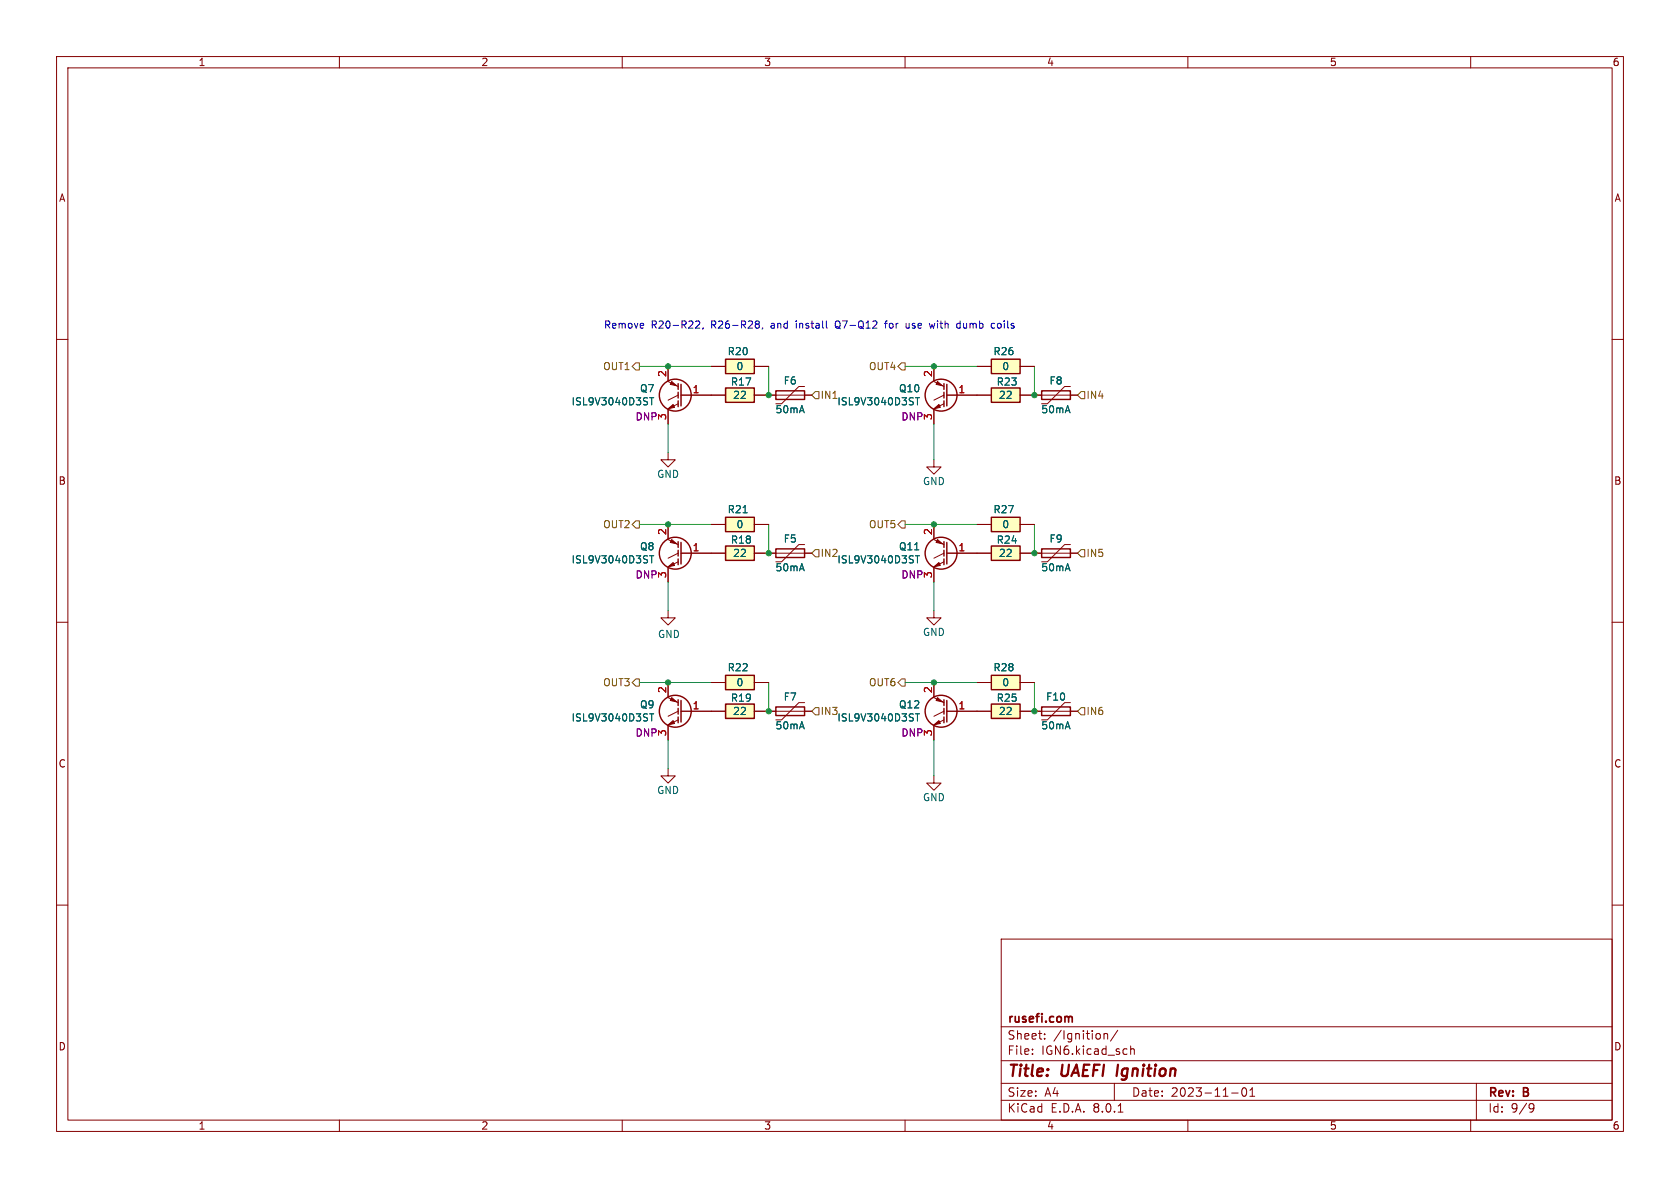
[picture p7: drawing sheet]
<svg xmlns="http://www.w3.org/2000/svg" width="297mm" height="210mm" viewBox="0 0 297 210" stroke-linecap="round" stroke-linejoin="round" font-family="sans-serif">
<g fill="none" stroke="#840000" stroke-width=".18">
<path d="M10 10h277v190h-277zM12 12h273v186h-273zM60 10v2M110 10v2M160 10v2M210 10v2M260 10v2M10 60h2M285 60h2M10 110h2M285 110h2M10 160h2"/>
<path d="M285 160h2M177 166h108v32h-108zM60 198v2M110 198v2M160 198v2M177 194.5h108M177 191.5h108M177 187.5h108M177 181.5h108M182.5 186.3v.1M182.5 185.5v.1M184.7 183.6v.1"/>
<path d="M184.7 182.8v.1M195.2 182.7v1M195.2 182.8l.2-.1 .3 .1 .1 .9M197 191.5v3M197.6 182.1l-1.3 2M197.7 196.6h.8M199.9 184.9v1.5M199.9 185.5l.2-.1 .4 .1v.9M210 198v2M217.7 193.2h1.2M219.7 192.4l.2-.1a.81 .81 0 0 1 .6 .6 .81 .81 0 0 1-.3 .8l-.2 .1a.81 .81 0 0 1-.3-1.4zM221 193.8h.8"/>
<path d="M221 192.7l.4-.4v1.5M260 198v2M261 191.5v6.5M270.6 195.1l.5 .1a.99 .99 0 0 1-.4 1.4h-.2M271.2 195.7l-.3 .3h-.3"/>
</g>
<path d="M197.6 188.2l-.2 2" fill="none" stroke="#840000" stroke-width=".4"/>
<path d="M189.1 179.7l.4 .1 .1 .1v.8" fill="none" stroke="#840000" stroke-width=".3"/>
<path d="M175.3 119.4h5v2.5h-5z" fill="#ffffc2"/>
<path d="M175.3 119.4h5v2.5h-5z" fill="none" stroke="#840000" stroke-width=".25"/>
<path d="M118.1 108v1.2h1.3l-1.3 1.3-1.3-1.3h1.3M172.7 120.7h2.6M180.3 120.7h2.6" fill="none" stroke="#840000" stroke-width=".18"/>
<path d="M128.3 96.5h5v2.6h-5z" fill="#ffffc2"/>
<g fill="none" stroke="#840000" stroke-width=".25">
<path d="M119.9 95.8v1M119.9 97.3v1M119.9 98.8v1M120.4 95.9v3.8M128.3 96.5h5v2.6h-5z"/>
<circle cx="119.4" cy="97.8" r="2.82"/>
</g>
<path d="M118.1 95.4l1.8 .9M118.1 92.7v2.6M119.9 99.3l-1.8 .9M119.9 97.8l-1.8 .9M120.4 97.8h7.9M133.3 97.8h2.6M118.1 100.3v2.6" fill="none" stroke="#840000" stroke-width=".18"/>
<g fill="#840000" stroke="#840000" stroke-width=".18">
<path d="M118.1 100.2l.9-.8 .3 .5z"/>
<path d="M118.7 95.4l.9 .7-1.1-.2z"/>
</g>
<path d="M114.8 98.2h.8M115.2 98.2v1.3" fill="none" stroke="#006464" stroke-width=".18"/>
<path d="M128.3 124.5h5v2.5h-5z" fill="#ffffc2"/>
<path d="M137.2 97h5v1.6h-5zM128.3 124.5h5v2.5h-5z" fill="none" stroke="#840000" stroke-width=".25"/>
<path d="M135.9 97.8h7.6M142.2 96.3h-1l-3 3h-1M125.7 125.7h2.6M133.3 125.7h2.6" fill="none" stroke="#840000" stroke-width=".18"/>
<path d="M128.3 119.4h5v2.5h-5z" fill="#ffffc2"/>
<g fill="none" stroke="#840000" stroke-width=".25">
<path d="M137.2 69.1h5v1.5h-5zM128.3 119.4h5v2.5h-5zM119.9 123.7v1M119.9 125.2v1M119.9 126.7v1.1M120.4 123.8v3.8M137.2 125h5v1.5h-5zM166.9 123.7v1M166.9 125.2v1M166.9 126.7v1.1M167.4 123.8v3.8M184.1 125h5.1v1.5h-5.1z"/>
<circle cx="119.4" cy="125.7" r="2.82"/>
<circle cx="166.4" cy="125.7" r="2.82"/>
</g>
<g fill="none" stroke="#840000" stroke-width=".18">
<path d="M135.9 69.9h7.6M142.2 68.3h-1l-3 3.1h-1M118.1 135.9v1.3h1.3l-1.3 1.2-1.3-1.2h1.3M118.1 123.3l1.8 .9M118.1 120.7v2.5M118.1 128.3v2.5M119.9 127.3l-1.8 .8M119.9 125.7l-1.8 .9M120.4 125.7h5.3M125.7 120.7h2.6M133.3 120.7h2.6M135.9 125.7h7.6"/>
<path d="M142.2 124.2h-1l-3 3.1h-1M165.1 137.2v1.2h1.3l-1.3 1.3-1.3-1.3h1.3M165.1 123.3l1.8 .9M165.1 120.7v2.5M165.1 128.3v2.5M166.9 127.3l-1.8 .8M166.9 125.7l-1.8 .9M167.4 125.7h5.3M182.9 125.7h7.6M189.2 124.2h-1l-3 3.1h-1.1"/>
</g>
<g fill="#840000" stroke="#840000" stroke-width=".18">
<path d="M118.1 128.1l.9-.7 .3 .5z"/>
<path d="M118.7 123.3l.9 .8-1.1-.3z"/>
<path d="M165.1 128.1l.9-.7 .2 .5z"/>
<path d="M165.7 123.3l.9 .8-1.1-.3z"/>
</g>
<path d="M114.8 126.2h.8M115.2 126.2v1.3M161.8 126.2h.8M162.2 126.2v1.3" fill="none" stroke="#006464" stroke-width=".18"/>
<path d="M175.3 124.5h5v2.5h-5z" fill="#ffffc2"/>
<path d="M175.3 124.5h5v2.5h-5z" fill="none" stroke="#840000" stroke-width=".25"/>
<path d="M172.7 125.7h2.6M180.3 125.7h2.6" fill="none" stroke="#840000" stroke-width=".18"/>
<path d="M128.3 68.6h5v2.5h-5z" fill="#ffffc2"/>
<g fill="none" stroke="#840000" stroke-width=".25">
<path d="M128.3 68.6h5v2.5h-5zM166.9 67.8v1M166.9 69.3v1.1M166.9 70.9v1M167.4 67.9v3.9M184.1 69.1h5.1v1.5h-5.1z"/>
<circle cx="166.4" cy="69.8" r="2.82"/>
</g>
<path d="M125.7 69.9h2.6M133.3 69.9h2.6M165.1 67.4l1.8 .9M165.1 64.8v2.5M165.1 72.4v2.5M166.9 71.4l-1.8 .9M166.9 69.9l-1.8 .8M167.4 69.9h5.3M182.9 69.9h7.6M189.2 68.3h-1l-3 3.1h-1.1" fill="none" stroke="#840000" stroke-width=".18"/>
<g fill="#840000" stroke="#840000" stroke-width=".18">
<path d="M165.1 72.3l.9-.8 .2 .5z"/>
<path d="M165.7 67.4l.9 .8-1.1-.3z"/>
</g>
<path d="M161.8 70.3h.8M162.2 70.3v1.3" fill="none" stroke="#006464" stroke-width=".18"/>
<path d="M175.3 68.6h5v2.5h-5z" fill="#ffffc2"/>
<path d="M175.3 68.6h5v2.5h-5z" fill="none" stroke="#840000" stroke-width=".25"/>
<path d="M172.7 69.9h2.6M180.3 69.9h2.6" fill="none" stroke="#840000" stroke-width=".18"/>
<path d="M128.3 91.4h5v2.6h-5z" fill="#ffffc2"/>
<g fill="none" stroke="#840000" stroke-width=".25">
<path d="M128.3 91.4h5v2.6h-5zM166.9 95.8v1M166.9 97.3v1M166.9 98.8v1M167.4 95.9v3.8"/>
<circle cx="166.4" cy="97.8" r="2.82"/>
</g>
<path d="M125.7 92.7h2.6M133.3 92.7h2.6M165.1 81.3v1.3h1.3l-1.3 1.2-1.3-1.2h1.3M165.1 95.4l1.8 .9M165.1 92.7v2.6M166.9 99.3l-1.8 .9M166.9 97.8l-1.8 .9M167.4 97.8h5.3M165.1 108v1.2h1.3l-1.3 1.3-1.3-1.3h1.3M165.1 100.3v2.6" fill="none" stroke="#840000" stroke-width=".18"/>
<path d="M131.4 90.6h.7M161.8 98.2h.8M162.2 98.2v1.3" fill="none" stroke="#006464" stroke-width=".18"/>
<g fill="#840000" stroke="#840000" stroke-width=".18">
<path d="M165.1 100.2l.9-.8 .2 .5z"/>
<path d="M165.7 95.4l.9 .7-1.1-.2z"/>
</g>
<path d="M175.3 63.5h5v2.5h-5z" fill="#ffffc2"/>
<path d="M175.3 63.5h5v2.5h-5z" fill="none" stroke="#840000" stroke-width=".25"/>
<path d="M172.7 64.8h2.6M180.3 64.8h2.6" fill="none" stroke="#840000" stroke-width=".18"/>
<path d="M128.3 63.5h5v2.5h-5z" fill="#ffffc2"/>
<path d="M128.3 63.5h5v2.5h-5z" fill="none" stroke="#840000" stroke-width=".25"/>
<path d="M125.7 64.8h2.6M133.3 64.8h2.6" fill="none" stroke="#840000" stroke-width=".18"/>
<path d="M175.3 96.5h5v2.6h-5z" fill="#ffffc2"/>
<path d="M175.3 96.5h5v2.6h-5zM184.1 97h5.1v1.6h-5.1z" fill="none" stroke="#840000" stroke-width=".25"/>
<path d="M172.7 97.8h2.6M180.3 97.8h10.2M189.2 96.3h-1l-3 3h-1.1" fill="none" stroke="#840000" stroke-width=".18"/>
<path d="M175.3 91.4h5v2.6h-5z" fill="#ffffc2"/>
<g fill="none" stroke="#840000" stroke-width=".25">
<path d="M119.9 67.8v1M119.9 69.3v1.1M119.9 70.9v1M120.4 67.9v3.9M175.3 91.4h5v2.6h-5z"/>
<circle cx="119.4" cy="69.8" r="2.82"/>
</g>
<g fill="none" stroke="#840000" stroke-width=".18">
<path d="M118.1 67.4l1.8 .9M118.1 64.8v2.5M118.1 72.4v2.5M119.9 71.4l-1.8 .9M119.9 69.9l-1.8 .8M120.4 69.9h7.9M125.7 64.8h2.6M133.3 69.9h3.9M133.3 64.8h2.6M142.2 69.9h1.3M165.1 64.8v2.5M165.1 72.4v2.5"/>
<path d="M167.4 69.9h7.9M172.7 64.8h2.6M180.3 69.9h3.8M180.3 64.8h2.6M189.2 69.9h1.3M118.1 80v1.3h1.3l-1.3 1.3-1.3-1.3h1.3M118.1 92.7v2.6M120.4 97.8h7.9M125.7 92.7h2.6M133.3 92.7h2.6M133.3 97.8h3.9M142.2 97.8h1.3"/>
<path d="M165.1 92.7v2.6M167.4 97.8h7.9M172.7 92.7h2.6M180.3 92.7h2.6M180.3 97.8h3.8M189.2 97.8h1.3M118.1 100.3v2.6M165.1 100.3v2.6M118.1 120.7v2.5M118.1 128.3v2.5M120.4 125.7h7.9M125.7 120.7h2.6"/>
<path d="M133.3 125.7h3.9M133.3 120.7h2.6M142.2 125.7h1.3M165.1 120.7v2.5M165.1 128.3v2.5M167.4 125.7h7.9M172.7 120.7h2.6M180.3 125.7h3.8M180.3 120.7h2.6M189.2 125.7h1.3"/>
</g>
<g fill="#840000" stroke="#840000" stroke-width=".18">
<path d="M118.1 72.3l.9-.8 .3 .5z"/>
<path d="M118.7 67.4l.9 .8-1.1-.3z"/>
</g>
<g fill="none" stroke="#006464" stroke-width=".18">
<path d="M114.8 70.3h.8M115.2 70.3v1.3M161.8 70.3h.8M162.2 70.3v1.3M114.8 98.2h.8M115.2 98.2v1.3M131.4 90.6h.7M161.8 98.2h.8M162.2 98.2v1.3M114.8 126.2h.8M115.2 126.2v1.3M161.8 126.2h.8"/>
<path d="M162.2 126.2v1.3"/>
</g>
<path d="M111.8 64.8l.6-.7h.6v1.3h-.6zM144.1 69.2h.7v1.3h-.7l-.6-.6zM159.4 64.1h.6v1.3h-.6l-.7-.6zM191.1 69.2h.7v1.3h-.7l-.6-.6zM112.4 92.1h.6v1.2h-.6l-.6-.6zM144.1 97.2h.7v1.2h-.7l-.6-.6zM159.4 92.1h.6v1.2h-.6l-.7-.6zM191.1 97.2h.7v1.2h-.7l-.6-.6zM112.4 120h.6v1.3h-.6l-.6-.6zM144.1 125.1h.7v1.3h-.7l-.6-.7zM159.4 120h.6v1.3h-.6l-.7-.6zM191.1 125.1h.7v1.3h-.7l-.6-.7z" fill="none" stroke="#725600" stroke-width=".18"/>
<g fill="none" stroke="#0000c2" stroke-width=".18">
<path d="M123 56.8l.5-.1 .2 .4-.8 .9h.8M124.3 57.9l-.1 .3M133.8 56.7h.2l.2 .3-.2 .3M133.8 57.3h.2M134 57.3l.2 .2v.3l-.2 .2h-.2M134.8 57.9l-.1 .3M146.1 57.9l.2 .1M147.8 56.8a.9 .9 0 0 0 0 1.1M156.4 57.2h.5M156.9 56.7l-.3 .2v1.1M160.2 57.2v.7l.3 .1 .2-.1M165.3 57.2l-.3 .8-.2-.6-.3 .6"/>
<path d="M169.3 57.9h.4M169.3 57.2h.4M169.7 56.7v1.3M175.5 57.2h.3M175.8 57.9l-.3 .1M176.4 57.3v.6"/>
</g>
<g fill="none" stroke="#009600" stroke-width=".18">
<path d="M113 64.8h12.7M118.1 74.9v5.1M135.9 64.8v5.1M160 64.8h12.7M165.1 74.9v6.4M182.9 64.8v5.1M113 92.7h12.7M135.9 92.7v5.1M160 92.7h12.7M182.9 92.7v5.1M118.1 102.9v5.1M165.1 102.9v5.1"/>
<path d="M113 120.7h12.7M118.1 130.8v5.1M135.9 120.7v5M160 120.7h12.7M165.1 130.8v6.4M182.9 120.7v5"/>
</g>
<g fill="#009600" stroke="#009600" stroke-width=".18">
<circle cx="118.1" cy="92.7" r=".46"/>
<circle cx="165.1" cy="64.8" r=".46"/>
<circle cx="118.1" cy="64.8" r=".46"/>
<circle cx="135.9" cy="69.9" r=".46"/>
<circle cx="165.1" cy="92.7" r=".46"/>
<circle cx="135.9" cy="97.8" r=".46"/>
<circle cx="118.1" cy="120.7" r=".46"/>
<circle cx="135.9" cy="125.7" r=".46"/>
<circle cx="182.9" cy="125.7" r=".46"/>
<circle cx="165.1" cy="120.7" r=".46"/>
<circle cx="182.9" cy="97.8" r=".46"/>
<circle cx="182.9" cy="69.9" r=".46"/>
</g>
<g font-size="2.8" fill="#840000">
<text x="178" y="190.9">Title:</text>
<text x="187.7" y="190.9">UAEFI</text>
<text x="198.3" y="190.9">Ignition</text>
</g>
<g font-size="2.1" fill="#840000">
<text x="178" y="184">Sheet:</text>
<text x="178" y="181.2">rusefi.com</text>
<text x="186.2" y="184">/Ignition/</text>
<text x="178" y="186.7">File:</text>
<text x="184.1" y="186.7">IGN6.kicad_sch</text>
<text x="178" y="196.9">KiCad</text>
<text x="178" y="194.1">Size:</text>
<text x="184.7" y="194.1">A4</text>
<text x="185.7" y="196.9">E.D.A.</text>
<text x="193.3" y="196.9">8.0.1</text>
<text x="200" y="194.1">Date:</text>
<text x="207" y="194.1">2023-11-01</text>
<text x="263" y="194.3">Rev:</text>
<text x="263" y="196.9">Id:</text>
<text x="267.1" y="196.9">9/9</text>
<text x="269.4" y="194.3">B</text>
</g>
<g font-size="1.8" fill="#840000">
<text x="35" y="11.9">1</text>
<text x="85" y="11.9">2</text>
<text x="135" y="11.9">3</text>
<text x="185" y="11.9">4</text>
<text x="235" y="11.9">5</text>
<text x="285" y="11.9">6</text>
<text x="10.3" y="35.9">A</text>
<text x="285.3" y="35.9">A</text>
<text x="10.3" y="85.9">B</text>
<text x="285.3" y="85.9">B</text>
<text x="10.3" y="135.9">C</text>
<text x="285.3" y="135.9">C</text>
<text x="10.3" y="185.9">D</text>
<text x="285.3" y="185.9">D</text>
<text x="35" y="199.9">1</text>
<text x="85" y="199.9">2</text>
<text x="135" y="199.9">3</text>
<text x="185" y="199.9">4</text>
<text x="235" y="199.9">5</text>
<text x="285" y="199.9">6</text>
</g>
<g font-size="1.8" fill="#0000c2">
<text x="106.7" y="58.2">Remove</text>
<text x="115.1" y="58.2">R20-R22,</text>
<text x="125.8" y="58.2">R26-R28,</text>
<text x="136.6" y="58.2">and</text>
<text x="141.2" y="58.2">install</text>
<text x="148.3" y="58.2">Q7-Q12</text>
<text x="157.4" y="58.2">for</text>
<text x="161.2" y="58.2">use</text>
<text x="165.6" y="58.2">with</text>
<text x="170.6" y="58.2">dumb</text>
<text x="176.9" y="58.2">coils</text>
</g>
<g font-size="1.8" fill="#725600">
<text x="106.5" y="65.6">OUT1</text>
<text x="153.5" y="65.6">OUT4</text>
<text x="145" y="70.7">IN1</text>
<text x="192" y="70.7">IN4</text>
<text x="106.5" y="93.6">OUT2</text>
<text x="153.5" y="93.6">OUT5</text>
<text x="145" y="98.7">IN2</text>
<text x="192" y="98.7">IN5</text>
<text x="106.5" y="121.5">OUT3</text>
<text x="153.5" y="121.5">OUT6</text>
<text x="145" y="126.6">IN3</text>
<text x="192" y="126.6">IN6</text>
</g>
<g font-size="1.8" fill="#006464">
<text x="128.5" y="63">R20</text>
<text x="130.1" y="65.6">0</text>
<text x="175.5" y="63">R26</text>
<text x="177.1" y="65.6">0</text>
<text x="101" y="71.9">ISL9V3040D3ST</text>
<text x="113" y="69.5">Q7</text>
<text x="129.1" y="68.4">R17</text>
<text x="129.5" y="70.7">22</text>
<text x="138.4" y="68.2">F6</text>
<text x="147.9" y="71.9">ISL9V3040D3ST</text>
<text x="158.8" y="69.5">Q10</text>
<text x="176.1" y="68.4">R23</text>
<text x="176.5" y="70.7">22</text>
<text x="185.4" y="68.2">F8</text>
<text x="137" y="73.3">50mA</text>
<text x="184" y="73.3">50mA</text>
<text x="116.1" y="84.7">GND</text>
<text x="163.1" y="86">GND</text>
<text x="128.5" y="90.9">R21</text>
<text x="130.1" y="93.6">0</text>
<text x="175.5" y="90.9">R27</text>
<text x="177.1" y="93.6">0</text>
<text x="101" y="99.8">ISL9V3040D3ST</text>
<text x="113" y="97.5">Q8</text>
<text x="129.1" y="96.3">R18</text>
<text x="129.5" y="98.7">22</text>
<text x="137" y="101.2">50mA</text>
<text x="138.4" y="96.1">F5</text>
<text x="147.9" y="99.8">ISL9V3040D3ST</text>
<text x="158.8" y="97.5">Q11</text>
<text x="176.1" y="96.3">R24</text>
<text x="176.5" y="98.7">22</text>
<text x="184" y="101.2">50mA</text>
<text x="185.4" y="96.1">F9</text>
<text x="116.2" y="113">GND</text>
<text x="163.1" y="112.6">GND</text>
<text x="128.5" y="118.9">R22</text>
<text x="175.5" y="118.9">R28</text>
<text x="113" y="125.4">Q9</text>
<text x="129.1" y="124.2">R19</text>
<text x="130.1" y="121.5">0</text>
<text x="138.4" y="124.1">F7</text>
<text x="158.8" y="125.4">Q12</text>
<text x="176.1" y="124.2">R25</text>
<text x="177.1" y="121.5">0</text>
<text x="184.8" y="124.1">F10</text>
<text x="101" y="127.7">ISL9V3040D3ST</text>
<text x="129.5" y="126.6">22</text>
<text x="137" y="129.1">50mA</text>
<text x="147.9" y="127.7">ISL9V3040D3ST</text>
<text x="176.5" y="126.6">22</text>
<text x="184" y="129.1">50mA</text>
<text x="116.1" y="140.6">GND</text>
<text x="163.1" y="141.8">GND</text>
</g>
<g font-size="1.8" fill="#a90000">
<text x="117.9" y="66.7" transform="rotate(-90 117.9 66.7)">2</text>
<text x="122.4" y="69.6">1</text>
<text x="164.8" y="66.7" transform="rotate(-90 164.8 66.7)">2</text>
<text x="169.3" y="69.6">1</text>
<text x="117.9" y="74.4" transform="rotate(-90 117.9 74.4)">3</text>
<text x="164.8" y="74.4" transform="rotate(-90 164.8 74.4)">3</text>
<text x="117.9" y="94.7" transform="rotate(-90 117.9 94.7)">2</text>
<text x="164.8" y="94.7" transform="rotate(-90 164.8 94.7)">2</text>
<text x="122.4" y="97.5">1</text>
<text x="169.3" y="97.5">1</text>
<text x="117.9" y="102.3" transform="rotate(-90 117.9 102.3)">3</text>
<text x="164.8" y="102.3" transform="rotate(-90 164.8 102.3)">3</text>
<text x="117.9" y="122.6" transform="rotate(-90 117.9 122.6)">2</text>
<text x="122.4" y="125.5">1</text>
<text x="164.8" y="122.6" transform="rotate(-90 164.8 122.6)">2</text>
<text x="169.3" y="125.5">1</text>
<text x="117.9" y="130.2" transform="rotate(-90 117.9 130.2)">3</text>
<text x="164.8" y="130.2" transform="rotate(-90 164.8 130.2)">3</text>
</g>
<g font-size="1.8" fill="#840084">
<text x="112.3" y="74.5">DNP</text>
<text x="159.3" y="74.5">DNP</text>
<text x="112.3" y="102.5">DNP</text>
<text x="159.3" y="102.5">DNP</text>
<text x="112.3" y="130.4">DNP</text>
<text x="159.3" y="130.4">DNP</text>
</g>
</svg>
